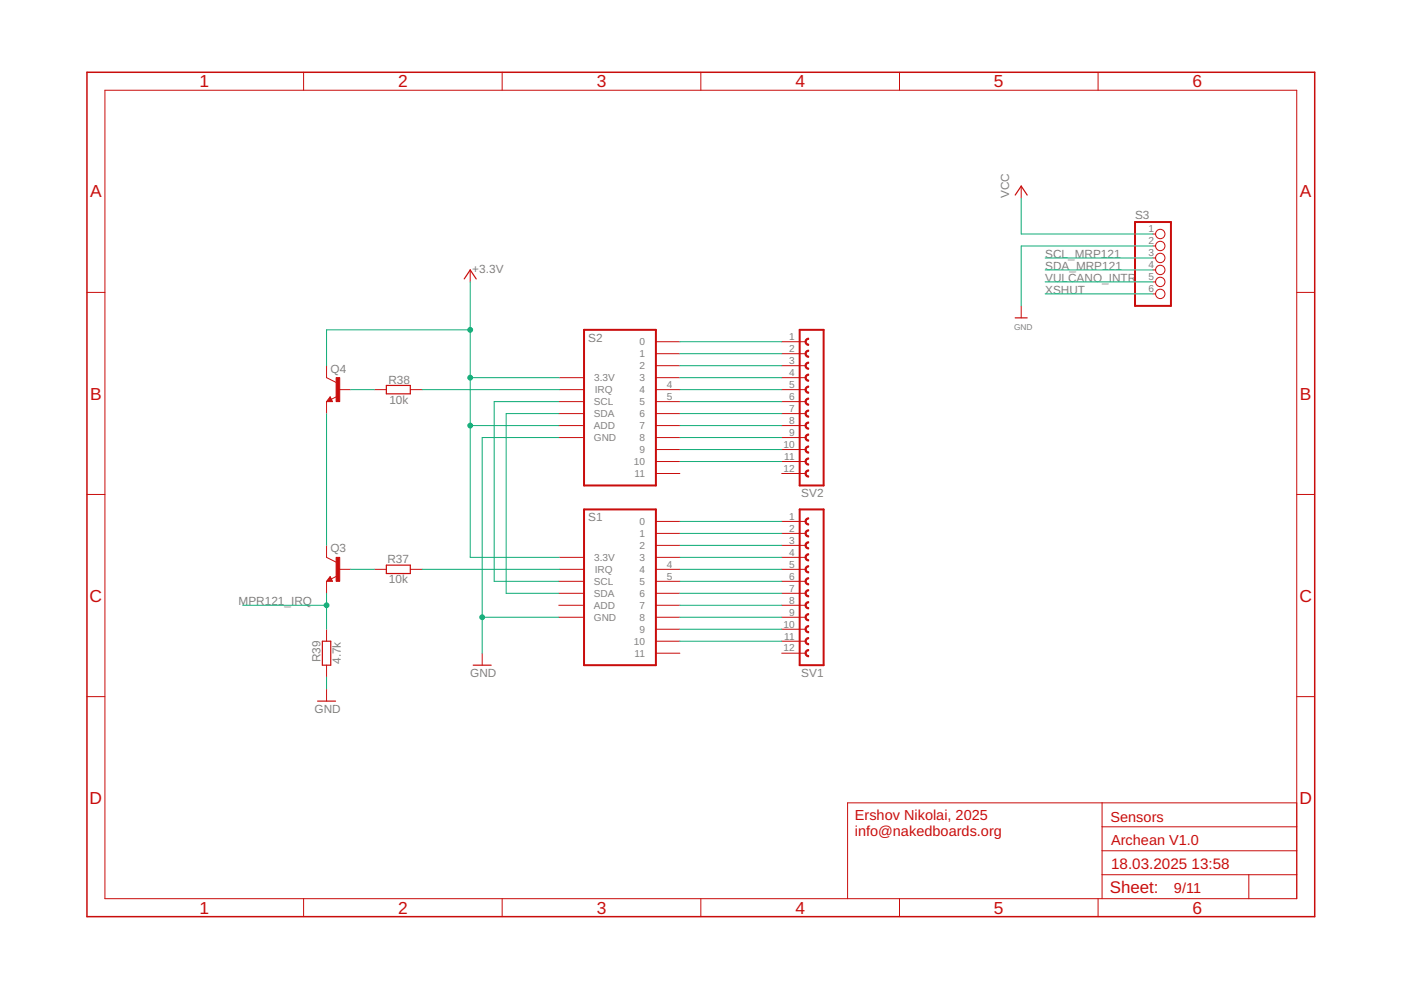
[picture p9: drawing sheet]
<svg xmlns="http://www.w3.org/2000/svg" width="297mm" height="210mm" viewBox="0 0 297 210" stroke-linecap="round" stroke-linejoin="round" font-family="sans-serif">
<path d="M98.4 59.1l1.3-1.9 1.3 1.9M215.2 41.4l1.3-1.9 1.3 1.9M215.2 67.4h2.6M70 84.6l-.1 .3h.4l-.3-.5-.5 .6h.8M81.9 81.7h5.1v1.8h-5.1zM81.9 119.8h5.1v1.8h-5.1zM68.3 136h1.8v5h-1.8zM70 122.7l-.1 .3h.4l-.3-.5-.5 .6h.8M67.3 148.7h3.8M100.3 141h3.8" fill="none" stroke="#c90d0c" stroke-width=".25"/>
<g fill="none" stroke="#c90d0c" stroke-width=".21">
<path d="M22.2 19.1h252.7v171.4h-252.7zM64.4 15.3v3.8M106.5 15.3v3.8M148.6 15.3v3.8M190.7 15.3v3.8M232.8 15.3v3.8M216.5 39.5v2.5M99.7 57.2v2.6M244.5 49.6h.5M244.5 52.2h.5M244.5 54.7h.5M244.5 57.2h.5"/>
<path d="M244.5 59.8h.5M18.4 62h3.8M69.2 77.5v2.6l2.1 1M139.1 72.5h5M139.1 75h5M139.1 77.5h5M165.7 72.5h5.1M165.7 75h5.1M165.7 77.5h5.1M216.5 64.9v2.5M244.5 62.3h.5M274.9 62h3.8"/>
<path d="M69.2 85.2v2.5M70 84.1l.5 1.1h-1.3zM71.5 84.1l-1.3 .6M71.8 82.6h2.5M79.4 82.6h2.5M87 82.6h2.5M118.5 85.2h5M118.5 87.7h5M118.5 90.2h5M118.5 92.8h5M118.6 80.1h5.1M118.7 82.6h5.1"/>
<path d="M139.1 80.1h5M139.1 82.6h5M139.1 85.2h5M139.1 87.7h5M139.1 90.2h5M139.1 92.8h5M139.1 95.3h5M139.1 97.9h5M165.7 80.1h5.1M165.7 82.6h5.1M165.7 85.2h5.1M165.7 87.7h5.1"/>
<path d="M165.7 90.2h5.1M165.7 92.8h5.1M165.7 95.3h5.1M165.7 97.9h5.1M18.4 104.8h3.8M69.2 115.6v2.6l2.1 1M118.6 118.2h5.1M139.1 100.4h5M139.1 118.2h5M139.1 110.6h5M139.1 113.1h5M139.1 115.6h5"/>
<path d="M165.7 100.4h5.1M165.7 118.2h5.1M165.7 110.6h5.1M165.7 113.1h5.1M165.7 115.6h5.1M274.9 104.8h3.8M69.2 123.3v2.5M69.2 133.4v2.6M70 122.2l.5 1.1h-1.3zM71.5 122.1l-1.3 .6M71.8 120.7h2.5M79.4 120.7h2.5"/>
<path d="M87 120.7h2.5M102.2 138.5v2.5M118.5 123.3h5M118.5 125.8h5M118.5 128.3h5M118.5 130.9h5M118.7 120.7h5.1M139.1 120.7h5M139.1 123.3h5M139.1 125.8h5M139.1 128.3h5M139.1 130.9h5"/>
<path d="M139.1 133.4h5M139.1 136h5M139.1 138.5h5M165.7 120.7h5.1M165.7 123.3h5.1M165.7 125.8h5.1M165.7 128.3h5.1M165.7 130.9h5.1M165.7 133.4h5.1M165.7 136h5.1M165.7 138.5h5.1M18.4 147.7h3.8"/>
<path d="M69.2 141v2.6M69.2 146.1v2.6M274.9 147.7h3.8M233.7 170.2v20.3M233.7 175.3h41.2M274.9 170.2h-95.2v20.3M64.4 190.5v3.9M106.5 190.5v3.9M148.6 190.5v3.9M190.7 190.5v3.9M232.8 190.5v3.9M233.7 185.5h41.2"/>
<path d="M233.7 180.4h41.2M264.8 185.5v5"/>
<circle cx="246" cy="52.2" r=".99"/>
<circle cx="246" cy="49.6" r=".99"/>
<circle cx="246" cy="54.7" r=".99"/>
<circle cx="246" cy="57.2" r=".99"/>
<circle cx="246" cy="59.8" r=".99"/>
<circle cx="246" cy="62.3" r=".99"/>
</g>
<path d="M240.6 47.1h7.7v17.8h-7.7zM123.8 69.9h15.3v33h-15.3zM169.5 69.9h5.1v33h-5.1zM123.8 108h15.3v33h-15.3zM169.5 108h5.1v33h-5.1z" fill="none" stroke="#c90d0c" stroke-width=".42"/>
<g fill="#c90d0c" stroke="#c90d0c" stroke-width=".21">
<path d="M170.9 77l.5-.2v.2a.51 .51 0 0 0-.5 .5 .51 .51 0 0 0 .5 .5v.3a.75 .75 0 0 1-.7-.5 .75 .75 0 0 1 .2-.8z" fill-rule="evenodd"/>
<path d="M170.9 74.5l.5-.3v.3a.51 .51 0 0 0-.5 .5 .51 .51 0 0 0 .5 .5v.3a.75 .75 0 0 1-.7-.5 .75 .75 0 0 1 .2-.8z" fill-rule="evenodd"/>
<path d="M170.9 71.9l.5-.2v.2a.51 .51 0 0 0-.5 .6 .51 .51 0 0 0 .5 .5v.2a.75 .75 0 0 1-.7-.4 .75 .75 0 0 1 .2-.9z" fill-rule="evenodd"/>
<path d="M170.9 82.1l.5-.2v.2a.51 .51 0 0 0-.5 .5 .51 .51 0 0 0 .5 .5v.3a.75 .75 0 0 1-.7-.5 .75 .75 0 0 1 .2-.8z" fill-rule="evenodd"/>
<path d="M170.9 79.5l.5-.2v.3a.51 .51 0 0 0-.5 .5 .51 .51 0 0 0 .5 .5v.2a.75 .75 0 0 1-.7-.4 .75 .75 0 0 1 .2-.9z" fill-rule="evenodd"/>
<path d="M170.9 89.7l.5-.2v.2a.51 .51 0 0 0-.5 .5 .51 .51 0 0 0 .5 .5v.3a.76 .76 0 0 1-.7-.5 .76 .76 0 0 1 .2-.8z" fill-rule="evenodd"/>
<path d="M170.9 87.2l.5-.3v.3a.51 .51 0 0 0-.5 .5 .51 .51 0 0 0 .5 .5v.3a.75 .75 0 0 1-.7-.5 .75 .75 0 0 1 .2-.8z" fill-rule="evenodd"/>
<path d="M170.9 84.6l.5-.2v.2a.51 .51 0 0 0-.5 .6 .51 .51 0 0 0 .5 .5v.2a.75 .75 0 0 1-.7-.4 .75 .75 0 0 1 .2-.9z" fill-rule="evenodd"/>
<path d="M170.9 94.8l.5-.2v.2a.51 .51 0 0 0-.5 .5 .51 .51 0 0 0 .5 .5v.3a.76 .76 0 0 1-.7-.5 .76 .76 0 0 1 .2-.8z" fill-rule="evenodd"/>
<path d="M170.9 92.2l.5-.2v.3a.51 .51 0 0 0-.5 .5 .51 .51 0 0 0 .5 .5v.2a.76 .76 0 0 1-.7-.4 .76 .76 0 0 1 .2-.9z" fill-rule="evenodd"/>
<path d="M170.9 99.8l.5-.2v.3a.51 .51 0 0 0-.5 .5 .51 .51 0 0 0 .5 .5v.3a.76 .76 0 0 1-.7-.5 .76 .76 0 0 1 .2-.9z" fill-rule="evenodd"/>
<path d="M170.9 97.3l.5-.2v.2a.51 .51 0 0 0-.5 .6 .51 .51 0 0 0 .5 .5v.2a.76 .76 0 0 1-.7-.5 .76 .76 0 0 1 .2-.8z" fill-rule="evenodd"/>
<path d="M170.9 115.1l.5-.2v.2a.51 .51 0 0 0-.5 .5 .51 .51 0 0 0 .5 .5v.3a.77 .77 0 0 1-.7-.5 .77 .77 0 0 1 .2-.8z" fill-rule="evenodd"/>
<path d="M170.9 112.5l.5-.2v.3a.51 .51 0 0 0-.5 .5 .51 .51 0 0 0 .5 .5v.3a.76 .76 0 0 1-.7-.5 .76 .76 0 0 1 .2-.9z" fill-rule="evenodd"/>
<path d="M170.9 110l.5-.2v.2a.51 .51 0 0 0-.5 .6 .51 .51 0 0 0 .5 .5v.2a.76 .76 0 0 1-.7-.5 .76 .76 0 0 1 .2-.8z" fill-rule="evenodd"/>
<path d="M170.9 120.2l.5-.2v.2a.51 .51 0 0 0-.5 .5 .51 .51 0 0 0 .5 .5v.3a.77 .77 0 0 1-.7-.5 .77 .77 0 0 1 .2-.8z" fill-rule="evenodd"/>
<path d="M170.9 117.6l.5-.2v.3a.51 .51 0 0 0-.5 .5 .51 .51 0 0 0 .5 .5v.2a.77 .77 0 0 1-.7-.4 .77 .77 0 0 1 .2-.9z" fill-rule="evenodd"/>
<path d="M170.9 127.8l.5-.2v.2a.51 .51 0 0 0-.5 .5 .51 .51 0 0 0 .5 .5v.3a.77 .77 0 0 1-.7-.5 .77 .77 0 0 1 .2-.8z" fill-rule="evenodd"/>
<path d="M170.9 125.2l.5-.2v.3a.51 .51 0 0 0-.5 .5 .51 .51 0 0 0 .5 .5v.3a.77 .77 0 0 1-.7-.5 .77 .77 0 0 1 .2-.9z" fill-rule="evenodd"/>
<path d="M170.9 122.7l.5-.2v.2a.51 .51 0 0 0-.5 .6 .51 .51 0 0 0 .5 .5v.2a.77 .77 0 0 1-.7-.5 .77 .77 0 0 1 .2-.8z" fill-rule="evenodd"/>
<path d="M170.9 132.9l.5-.2v.2a.51 .51 0 0 0-.5 .5 .51 .51 0 0 0 .5 .5v.3a.77 .77 0 0 1-.7-.5 .77 .77 0 0 1 .2-.8z" fill-rule="evenodd"/>
<path d="M170.9 130.3l.5-.2v.3a.51 .51 0 0 0-.5 .5 .51 .51 0 0 0 .5 .5v.2a.77 .77 0 0 1-.7-.4 .77 .77 0 0 1 .2-.9z" fill-rule="evenodd"/>
<path d="M170.9 137.9l.5-.2v.3a.51 .51 0 0 0-.5 .5 .51 .51 0 0 0 .5 .5v.3a.77 .77 0 0 1-.7-.5 .77 .77 0 0 1 .2-.9z" fill-rule="evenodd"/>
<path d="M170.9 135.4l.5-.2v.2a.51 .51 0 0 0-.5 .6 .51 .51 0 0 0 .5 .5v.2a.77 .77 0 0 1-.7-.5 .77 .77 0 0 1 .2-.8z" fill-rule="evenodd"/>
</g>
<g fill="#c90d0c" stroke="#c90d0c" stroke-width=".21">
<path d="M71.3 118.2h.7v5.1h-.7z"/>
<path d="M71.3 80.1h.7v5.1h-.7z"/>
</g>
<path d="M18.4 15.3h260.3v179.1h-260.3z" fill="none" stroke="#c90d0c" stroke-width=".32"/>
<g fill="none" stroke="#0dab76" stroke-width=".21">
<path d="M99.7 59.8v58.4h18.9M216.5 42v7.6h28M221.6 54.7h22.9M221.6 57.2h22.9M221.6 59.8h22.9M244.5 52.2h-28v12.7M99.7 69.9h-30.5v7.6M144.1 72.5h21.6M144.1 75h21.6M144.1 77.5h21.6M221.6 62.3h22.9M69.2 87.7v27.9"/>
<path d="M74.3 82.6h5.1M89.5 82.6h29.2M99.7 80.1h18.9M99.7 90.2h18.8M118.5 92.8h-16.3v45.7M118.5 85.2h-13.7v38.1h13.7M118.5 87.7h-11.2v38.1h11.2M144.1 92.8h21.6M144.1 80.1h21.6M144.1 90.2h21.6M144.1 85.2h21.6M144.1 87.7h21.6"/>
<path d="M144.1 82.6h21.6M144.1 95.3h21.6M144.1 97.9h21.6M144.1 118.2h21.6M144.1 110.6h21.6M144.1 113.1h21.6M144.1 115.6h21.6M51.5 128.3h17.7M69.2 125.8v7.6M74.3 120.7h5.1M89.5 120.7h29.2M102.2 130.9h16.3"/>
<path d="M144.1 130.9h21.6M144.1 123.3h21.6M144.1 125.8h21.6M144.1 120.7h21.6M144.1 128.3h21.6M144.1 133.4h21.6M144.1 136h21.6M69.2 143.6v2.5"/>
</g>
<g fill="#0dab76" stroke="#0dab76" stroke-width=".21">
<circle cx="102.2" cy="130.9" r=".51"/>
<circle cx="99.7" cy="80.1" r=".51"/>
<circle cx="99.7" cy="90.2" r=".51"/>
<circle cx="99.7" cy="69.9" r=".51"/>
<circle cx="69.2" cy="128.3" r=".51"/>
</g>
<g font-size="3.7" fill="#c90d0c">
<text x="42.3" y="18.5">1</text>
<text x="84.4" y="18.5">2</text>
<text x="126.5" y="18.5">3</text>
<text x="168.6" y="18.5">4</text>
<text x="210.7" y="18.5">5</text>
<text x="252.9" y="18.5">6</text>
<text x="19.1" y="41.9">A</text>
<text x="275.6" y="41.9">A</text>
<text x="19.1" y="84.7">B</text>
<text x="275.6" y="84.7">B</text>
<text x="19" y="127.6">C</text>
<text x="275.5" y="127.6">C</text>
<text x="19" y="170.4">D</text>
<text x="275.5" y="170.4">D</text>
<text x="42.3" y="193.7">1</text>
<text x="84.4" y="193.7">2</text>
<text x="126.5" y="193.7">3</text>
<text x="168.6" y="193.7">4</text>
<text x="210.7" y="193.7">5</text>
<text x="252.9" y="193.7">6</text>
</g>
<text font-size="3.6" fill="#c90d0c" x="235.3" y="189.4">Sheet:</text>
<g font-size="3.2" fill="#c90d0c">
<text x="235.6" y="184.2">18.03.2025</text>
<text x="252.6" y="184.2">13:58</text>
</g>
<g font-size="3.1" fill="#c90d0c">
<text x="181.2" y="174">Ershov Nikolai, 2025</text>
<text x="181.2" y="177.2">info@nakedboards.org</text>
<text x="235.4" y="174.2">Sensors</text>
<text x="235.6" y="179.1">Archean V1.0</text>
<text x="248.9" y="189.3">9/11</text>
</g>
<g font-size="2.5" fill="#808080">
<text x="214" y="42" transform="rotate(-90 214 42)">VCC</text>
<text x="240.6" y="46.4">S3</text>
<text x="100.1" y="57.8">+3.3V</text>
<text x="221.6" y="54.7">SCL_MRP121</text>
<text x="221.6" y="57.2">SDA_MRP121</text>
<text x="221.6" y="59.8">VULCANO_INTR</text>
<text x="221.6" y="62.3">XSHUT</text>
<text x="124.7" y="72.4">S2</text>
<text x="70.1" y="79">Q4</text>
<text x="82.4" y="81.3">R38</text>
<text x="82.6" y="85.7">10k</text>
<text x="169.9" y="105.5">SV2</text>
<text x="124.7" y="110.5">S1</text>
<text x="70" y="117">Q3</text>
<text x="82.2" y="119.4">R37</text>
<text x="82.5" y="123.7">10k</text>
<text x="50.6" y="128.3">MPR121_IRQ</text>
<text x="67.9" y="140.4" transform="rotate(-90 67.9 140.4)">R39</text>
<text x="72.2" y="140.8" transform="rotate(-90 72.2 140.8)">4.7k</text>
<text x="99.7" y="143.6">GND</text>
<text x="169.9" y="143.6">SV1</text>
<text x="66.7" y="151.2">GND</text>
</g>
<g font-size="2.1" fill="#808080">
<text x="243.5" y="49.3">1</text>
<text x="243.5" y="51.8">2</text>
<text x="243.5" y="54.3">3</text>
<text x="243.5" y="56.9">4</text>
<text x="243.5" y="59.4">5</text>
<text x="243.5" y="62">6</text>
<text x="135.6" y="73.2">0</text>
<text x="135.6" y="75.8">1</text>
<text x="167.3" y="72.1">1</text>
<text x="167.3" y="74.6">2</text>
<text x="167.3" y="77.2">3</text>
<text x="126" y="80.8">3.3V</text>
<text x="126.1" y="83.4">IRQ</text>
<text x="135.6" y="78.3">2</text>
<text x="135.6" y="80.8">3</text>
<text x="135.6" y="83.4">4</text>
<text x="141.4" y="82.3">4</text>
<text x="167.3" y="79.7">4</text>
<text x="167.3" y="82.3">5</text>
<text x="125.9" y="85.9">SCL</text>
<text x="125.9" y="88.5">SDA</text>
<text x="135.6" y="85.9">5</text>
<text x="135.6" y="88.5">6</text>
<text x="141.4" y="84.8">5</text>
<text x="167.3" y="84.8">6</text>
<text x="167.3" y="87.3">7</text>
<text x="167.3" y="89.9">8</text>
<text x="125.9" y="91">ADD</text>
<text x="125.9" y="93.5">GND</text>
<text x="135.6" y="91">7</text>
<text x="135.6" y="93.5">8</text>
<text x="166.1" y="95">10</text>
<text x="167.3" y="92.4">9</text>
<text x="134.4" y="98.6">10</text>
<text x="134.5" y="101.2">11</text>
<text x="135.6" y="96.1">9</text>
<text x="166.1" y="100">12</text>
<text x="166.3" y="97.5">11</text>
<text x="135.6" y="111.3">0</text>
<text x="135.6" y="113.9">1</text>
<text x="167.3" y="110.2">1</text>
<text x="167.3" y="112.7">2</text>
<text x="126" y="118.9">3.3V</text>
<text x="135.6" y="116.4">2</text>
<text x="135.6" y="118.9">3</text>
<text x="167.3" y="115.3">3</text>
<text x="167.3" y="117.8">4</text>
<text x="125.9" y="124">SCL</text>
<text x="126.1" y="121.5">IRQ</text>
<text x="135.6" y="121.5">4</text>
<text x="135.6" y="124">5</text>
<text x="141.4" y="120.4">4</text>
<text x="141.4" y="122.9">5</text>
<text x="167.3" y="120.4">5</text>
<text x="167.3" y="122.9">6</text>
<text x="167.3" y="125.4">7</text>
<text x="125.9" y="126.6">SDA</text>
<text x="125.9" y="129.1">ADD</text>
<text x="125.9" y="131.6">GND</text>
<text x="135.6" y="126.6">6</text>
<text x="135.6" y="129.1">7</text>
<text x="135.6" y="131.6">8</text>
<text x="167.3" y="128">8</text>
<text x="167.3" y="130.5">9</text>
<text x="134.4" y="136.7">10</text>
<text x="135.6" y="134.2">9</text>
<text x="166.1" y="133.1">10</text>
<text x="166.3" y="135.6">11</text>
<text x="134.5" y="139.2">11</text>
<text x="166.1" y="138.1">12</text>
</g>
<text font-size="1.8" fill="#808080" x="215" y="69.9">GND</text>
</svg>
